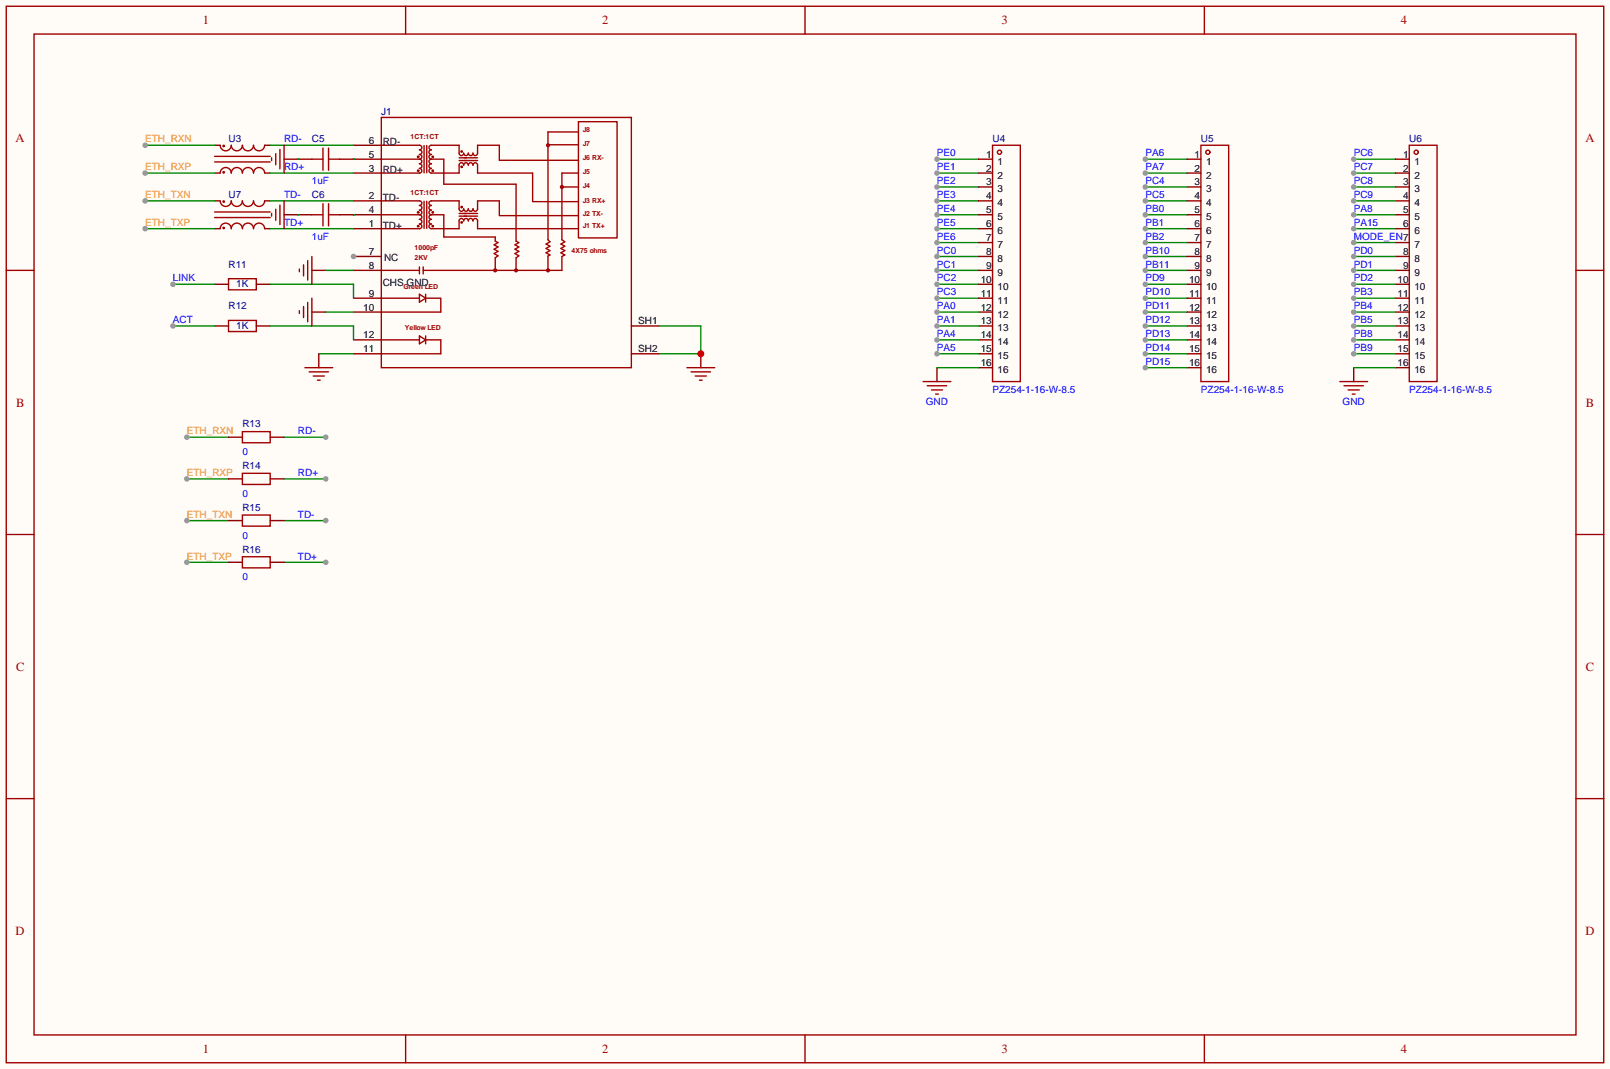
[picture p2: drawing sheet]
<svg xmlns="http://www.w3.org/2000/svg" width="294mm" height="195mm" viewBox="0 0 294 195" stroke-linecap="round" stroke-linejoin="round" font-family="sans-serif">
<path d="M0 0h294.4v195.3h-294.4z" fill="#fffcf7"/>
<g fill="none" stroke="#a10000" stroke-width=".25">
<path d="M1.1 1.1h292.1v193.1h-292.1zM6.2 6.2h282v182.9h-282zM74.2 1.1v5.1M147.2 1.1v5.1M220.2 1.1v5.1M69.7 21.5h45.7v45.7h-45.7zM69.7 26.5h7a.42 .42 0 0 1 .4 .5 .42 .42 0 0 1-.4 .4 .43 .43 0 0 1 .4 .4 .43 .43 0 0 1-.4 .4 .43 .43 0 0 1 .4 .5 .43 .43 0 0 1-.4 .4M69.7 36.7h7a.42 .42 0 0 1 .4 .4 .42 .42 0 0 1-.4 .4 .43 .43 0 0 1 .4 .5 .43 .43 0 0 1-.4 .4 .43 .43 0 0 1 .4 .4 .43 .43 0 0 1-.4 .4M69.7 29.1h7M69.7 39.2h7M76.7 29.1a.42 .42 0 0 1 .4 .4 .42 .42 0 0 1-.4 .4 .43 .43 0 0 1 .4 .4 .43 .43 0 0 1-.4 .5 .43 .43 0 0 1 .4 .4 .43 .43 0 0 1-.4 .4h-7M76.7 39.2a.42 .42 0 0 1 .4 .5 .42 .42 0 0 1-.4 .4 .43 .43 0 0 1 .4 .4 .43 .43 0 0 1-.4 .4 .43 .43 0 0 1 .4 .5 .43 .43 0 0 1-.4 .4h-7"/>
<path d="M77.5 26.6v5M77.5 36.8v4.9M78 26.6v5M78 36.8v4.9M78.9 29.1a.43 .43 0 0 1-.5-.4 .43 .43 0 0 1 .5-.5 .43 .43 0 0 1-.5-.4 .43 .43 0 0 1 .5-.4 .42 .42 0 0 1-.5-.4 .42 .42 0 0 1 .5-.5h5v1.5a.42 .42 0 0 0 .5 .4 .42 .42 0 0 0 .4-.4 .43 .43 0 0 0 .4 .4 .43 .43 0 0 0 .4-.4 .43 .43 0 0 0 .5 .4 .43 .43 0 0 0 .4-.4 .42 .42 0 0 0 .4 .4 .42 .42 0 0 0 .4-.4v-1.5h4v2.8h14.5M78.9 39.2a.43 .43 0 0 1-.5-.4 .43 .43 0 0 1 .5-.4 .43 .43 0 0 1-.5-.4 .43 .43 0 0 1 .5-.5 .42 .42 0 0 1-.5-.4 .42 .42 0 0 1 .5-.4h5v1.5a.42 .42 0 0 0 .5 .4 .42 .42 0 0 0 .4-.4 .43 .43 0 0 0 .4 .4 .43 .43 0 0 0 .4-.4 .43 .43 0 0 0 .5 .4 .43 .43 0 0 0 .4-.4 .42 .42 0 0 0 .4 .4 .42 .42 0 0 0 .4-.4v-1.5h4v2.7h14.5M78.9 29.1h2.2M78.9 39.2h2.3v4.1h9.4v.8l.5 .2-.7 .4 .7 .4-.7 .4 .7 .4-.7 .4 .7 .4-.5 .4v2.3M78.9 39.2a.42 .42 0 0 0-.5 .5 .42 .42 0 0 0 .5 .4 .43 .43 0 0 0-.5 .4 .43 .43 0 0 0 .5 .4 .43 .43 0 0 0-.5 .5 .43 .43 0 0 0 .5 .4h5v-1.4a.42 .42 0 0 1 .5-.5 .42 .42 0 0 1 .4 .5 .43 .43 0 0 1 .4-.5 .43 .43 0 0 1 .4 .5 .43 .43 0 0 1 .5-.5 .43 .43 0 0 1 .4 .5 .42 .42 0 0 1 .4-.5 .42 .42 0 0 1 .4 .4v1.5M78.9 29.1a.42 .42 0 0 0-.5 .4 .42 .42 0 0 0 .5 .4 .43 .43 0 0 0-.5 .4 .43 .43 0 0 0 .5 .5 .43 .43 0 0 0-.5 .4 .43 .43 0 0 0 .5 .4h5v-1.4a.42 .42 0 0 1 .5-.5 .42 .42 0 0 1 .4 .5 .43 .43 0 0 1 .4-.5 .43 .43 0 0 1 .4 .5 .43 .43 0 0 1 .5-.5 .43 .43 0 0 1 .4 .5 .42 .42 0 0 1 .4-.5 .42 .42 0 0 1 .4 .5v1.4M81.2 29.1v4.6h13.2v10.4l.5 .2-.7 .4 .7 .4-.7 .4 .7 .4-.7 .4 .7 .4-.5 .4v2.3M83.9 39.5h3.4"/>
<path d="M83.9 39h3.4M83.9 29.3h3.4M83.9 28.8h3.4M87.3 31.6h10.1v5.2h8.4M100.2 26.4h5.6M102.7 34.2h3.1M105.8 22.2h7v21.3h-7zM105.8 31.6h-3.1v12.2l.6 .4-.7 .4 .7 .4-.7 .4 .7 .4-.7 .4 .7 .4-.6 .3v2.5h-25.3M105.8 24.1h-5.6v19.7l.4 .4-.8 .4 .8 .4-.8 .4 .8 .4-.8 .4 .8 .4-.4 .2v2.6M1.1 49.4h5.1M69.7 49.4h7M69.7 54.5h7"/>
<path d="M76.7 48.8v1.3M76.7 53.8l1.1 .7-1.1 .7zM77.4 48.8v1.3M77.8 54.5h2.8v2.5h-10.9M77.8 53.8v1.4M87.3 41.8h18.5M288.2 49.4h5M69.7 62.1h7M76.7 61.4l1.1 .7-1.1 .7zM77.8 61.4v1.4M77.8 62.1h2.8v2.5h-10.9M1.1 97.7h5.1"/>
<path d="M288.2 97.7h5M1.1 145.9h5.1M288.2 145.9h5M74.2 189.1v5.1M147.2 189.1v5.1M220.2 189.1v5.1"/>
<circle cx="76.5" cy="28.7" r=".13"/>
<circle cx="76.5" cy="38.8" r=".13"/>
<circle cx="76.5" cy="31.2" r=".13"/>
<circle cx="79.1" cy="28.7" r=".13"/>
<circle cx="79.1" cy="38.8" r=".13"/>
<circle cx="79.1" cy="31.2" r=".13"/>
<circle cx="84.4" cy="30.5" r=".13"/>
<circle cx="84.4" cy="37.8" r=".13"/>
<circle cx="84.4" cy="27.7" r=".13"/>
<circle cx="100.2" cy="26.5" r=".25"/>
<circle cx="102.7" cy="34.2" r=".25"/>
<circle cx="76.5" cy="41.3" r=".13"/>
<circle cx="79.1" cy="41.3" r=".13"/>
<circle cx="84.4" cy="40.6" r=".13"/>
<circle cx="90.6" cy="49.4" r=".25"/>
<circle cx="94.4" cy="49.4" r=".25"/>
<circle cx="100.2" cy="49.4" r=".25"/>
</g>
<path d="M64.6 26.5h5.1M64.6 29.1h5.1M64.6 31.6h5.1M64.6 39.2h5.1M64.6 36.7h5.1M64.6 41.8h5.1M64.6 46.9h5.1" fill="none" stroke="#870000" stroke-width=".25"/>
<circle cx="64.6" cy="46.9" r=".51" fill="#999"/>
<g fill="none" stroke="#870000" stroke-width=".25">
<path d="M39.2 36.7h1.1M39.2 31.6h1.1M39.2 26.5h1.1M48.4 36.7h1M48.4 31.6h1M48.4 26.5h1M39.2 41.8h1.1M48.4 41.8h1M64.6 49.4h5.1M64.6 54.5h5.1M64.6 57h5.1M115.4 59.6h5.1"/>
<path d="M64.6 64.6h5.1M64.6 62.1h5.1M115.4 64.6h5.1"/>
</g>
<g fill="none" stroke="#a10000" stroke-width=".25">
<path d="M39.2 39.8h10.2M39.2 38.7h10.2M39.2 29.6h10.2M39.2 28.6h10.2M40.3 31.6a1.02 1.02 0 0 1 1-1 1.02 1.02 0 0 1 1 1 1.02 1.02 0 0 1 1-1 1.02 1.02 0 0 1 1 1 1.02 1.02 0 0 1 1-1 1.02 1.02 0 0 1 1.1 1 1.02 1.02 0 0 1 1-1 1.02 1.02 0 0 1 1 1M48.4 36.7a1.02 1.02 0 0 1-1 1 1.02 1.02 0 0 1-1-1 1.02 1.02 0 0 1-1.1 1 1.02 1.02 0 0 1-1-1 1.02 1.02 0 0 1-1 1 1.02 1.02 0 0 1-1-1 1.02 1.02 0 0 1-1 1 1.02 1.02 0 0 1-1-1M48.4 26.5a1.02 1.02 0 0 1-1 1.1 1.02 1.02 0 0 1-1-1.1 1.02 1.02 0 0 1-1.1 1.1 1.02 1.02 0 0 1-1-1.1 1.02 1.02 0 0 1-1 1.1 1.02 1.02 0 0 1-1-1.1 1.02 1.02 0 0 1-1 1.1 1.02 1.02 0 0 1-1-1.1M40.3 41.8a1.02 1.02 0 0 1 1-1 1.02 1.02 0 0 1 1 1 1.02 1.02 0 0 1 1-1 1.02 1.02 0 0 1 1 1 1.02 1.02 0 0 1 1-1 1.02 1.02 0 0 1 1.1 1 1.02 1.02 0 0 1 1-1 1.02 1.02 0 0 1 1 1"/>
<circle cx="40.9" cy="36.8" r=".13"/>
<circle cx="40.9" cy="26.7" r=".13"/>
<circle cx="40.9" cy="31.5" r=".13"/>
<circle cx="40.9" cy="41.7" r=".13"/>
</g>
<path d="M26.5 26.5h12.7M49.4 36.7h15.2M49.4 26.5h15.2M49.4 31.6h15.2M49.4 41.8h15.2" fill="none" stroke="#008700" stroke-width=".25"/>
<circle cx="26.5" cy="26.5" r=".51" fill="#999"/>
<path d="M26.5 31.6h12.7" fill="none" stroke="#008700" stroke-width=".25"/>
<circle cx="26.5" cy="31.6" r=".51" fill="#999"/>
<path d="M26.5 36.7h12.7" fill="none" stroke="#008700" stroke-width=".25"/>
<circle cx="26.5" cy="36.7" r=".51" fill="#999"/>
<path d="M26.5 41.8h12.7" fill="none" stroke="#008700" stroke-width=".25"/>
<circle cx="26.5" cy="41.8" r=".51" fill="#999"/>
<path d="M128.1 64.6v2.6" fill="none" stroke="#870000" stroke-width=".25"/>
<path d="M125.6 67.2h5.1M126.4 67.9h3.5M127.1 68.7h2.1M127.9 69.5h.5" fill="none" stroke="#a10000" stroke-width=".25"/>
<path d="M120.5 59.6h7.6v5h-7.6" fill="none" stroke="#008700" stroke-width=".25"/>
<circle cx="128.1" cy="64.6" r=".63" fill="#c00"/>
<path d="M31.6 51.9h7.6M49.4 51.9h15.2v2.6M49.4 59.6h15.2v2.5M59.6 57h5M58.3 64.6h6.3" fill="none" stroke="#008700" stroke-width=".25"/>
<path d="M41.8 58.5h5.1v2.1h-5.1zM41.8 50.9h5.1v2.1h-5.1z" fill="none" stroke="#a10000" stroke-width=".25"/>
<path d="M39.2 59.6h2.6M39.2 51.9h2.6M46.9 59.6h2.5M46.9 51.9h2.5" fill="none" stroke="#870000" stroke-width=".25"/>
<circle cx="31.6" cy="51.9" r=".51" fill="#999"/>
<path d="M31.6 59.6h7.6" fill="none" stroke="#008700" stroke-width=".25"/>
<circle cx="31.6" cy="59.6" r=".51" fill="#999"/>
<path d="M51.9 29.1h5.1M51.9 39.2h5.1M62.1 29.1h2.5M62.1 39.2h2.5M57 49.4h2.6" fill="none" stroke="#870000" stroke-width=".25"/>
<g fill="none" stroke="#a10000" stroke-width=".25">
<path d="M49.7 28.8v.5M49.7 39v.5M50.4 28.1v2M50.4 38.2v2.1M51.2 27.3v3.6M51.2 37.5v3.5M51.9 26.5v5.1M51.9 36.7v5.1M57 29.1h2.1M57 39.2h2.1M59.1 27.1v4M59.1 37.2v4.1"/>
<path d="M60.1 29.1h2M60.1 27.1v4M60.1 37.2v4.1M60.1 39.2h2M54.7 49.1v.6M55.5 48.4v2M56.3 47.6v3.6M57 46.9v5"/>
</g>
<path d="M54.5 29.1h.1M54.5 39.2h.1M64.6 29.1h.1M64.6 39.2h.1M59.6 49.4h5M51.9 79.9h7.7" fill="none" stroke="#008700" stroke-width=".25"/>
<circle cx="59.6" cy="79.9" r=".51" fill="#999"/>
<path d="M51.9 87.5h7.7" fill="none" stroke="#008700" stroke-width=".25"/>
<circle cx="59.6" cy="87.5" r=".51" fill="#999"/>
<path d="M51.9 95.1h7.7" fill="none" stroke="#008700" stroke-width=".25"/>
<circle cx="59.6" cy="95.1" r=".51" fill="#999"/>
<path d="M51.9 102.7h7.7" fill="none" stroke="#008700" stroke-width=".25"/>
<circle cx="59.6" cy="102.7" r=".51" fill="#999"/>
<path d="M34.2 79.9h7.6" fill="none" stroke="#008700" stroke-width=".25"/>
<circle cx="34.2" cy="79.9" r=".51" fill="#999"/>
<path d="M34.2 87.5h7.6" fill="none" stroke="#008700" stroke-width=".25"/>
<circle cx="34.2" cy="87.5" r=".51" fill="#999"/>
<path d="M34.2 95.1h7.6" fill="none" stroke="#008700" stroke-width=".25"/>
<circle cx="34.2" cy="95.1" r=".51" fill="#999"/>
<path d="M34.2 102.7h7.6" fill="none" stroke="#008700" stroke-width=".25"/>
<circle cx="34.2" cy="102.7" r=".51" fill="#999"/>
<path d="M57 57h2.6M41.8 79.9h2.5M49.4 79.9h2.5M58.3 64.6v2.6M41.8 95.1h2.5M41.8 87.5h2.5M49.4 95.1h2.5M49.4 87.5h2.5M41.8 102.7h2.5M49.4 102.7h2.5" fill="none" stroke="#870000" stroke-width=".25"/>
<path d="M54.7 56.8v.5M55.5 56v2M56.3 55.2v3.6M57 54.5v5.1M44.3 78.9h5.1v2h-5.1zM55.8 67.2h5M56.5 67.9h3.6M57.3 68.7h2M58 69.5h.5M44.3 94.1h5.1v2h-5.1zM44.3 86.5h5.1v2h-5.1zM44.3 101.7h5.1v2.1h-5.1z" fill="none" stroke="#a10000" stroke-width=".25"/>
<path d="M171.3 29.1h7.6" fill="none" stroke="#008700" stroke-width=".25"/>
<circle cx="171.3" cy="29.1" r=".51" fill="#999"/>
<path d="M171.3 31.6h7.6" fill="none" stroke="#008700" stroke-width=".25"/>
<circle cx="171.3" cy="31.6" r=".51" fill="#999"/>
<path d="M171.3 34.2h7.6" fill="none" stroke="#008700" stroke-width=".25"/>
<circle cx="171.3" cy="34.2" r=".51" fill="#999"/>
<path d="M171.3 36.7h7.6" fill="none" stroke="#008700" stroke-width=".25"/>
<circle cx="171.3" cy="36.7" r=".51" fill="#999"/>
<path d="M171.3 39.2h7.6" fill="none" stroke="#008700" stroke-width=".25"/>
<circle cx="171.3" cy="39.2" r=".51" fill="#999"/>
<path d="M171.3 41.8h7.6" fill="none" stroke="#008700" stroke-width=".25"/>
<circle cx="171.3" cy="41.8" r=".51" fill="#999"/>
<path d="M171.3 44.3h7.6" fill="none" stroke="#008700" stroke-width=".25"/>
<circle cx="171.3" cy="44.3" r=".51" fill="#999"/>
<path d="M171.3 46.9h7.6" fill="none" stroke="#008700" stroke-width=".25"/>
<circle cx="171.3" cy="46.9" r=".51" fill="#999"/>
<path d="M171.3 49.4h7.6" fill="none" stroke="#008700" stroke-width=".25"/>
<circle cx="171.3" cy="49.4" r=".51" fill="#999"/>
<path d="M171.3 51.9h7.6" fill="none" stroke="#008700" stroke-width=".25"/>
<circle cx="171.3" cy="51.9" r=".51" fill="#999"/>
<path d="M171.3 54.5h7.6" fill="none" stroke="#008700" stroke-width=".25"/>
<circle cx="171.3" cy="54.5" r=".51" fill="#999"/>
<path d="M209.4 29.1h7.6" fill="none" stroke="#008700" stroke-width=".25"/>
<circle cx="209.4" cy="29.1" r=".51" fill="#999"/>
<path d="M209.4 31.6h7.6" fill="none" stroke="#008700" stroke-width=".25"/>
<circle cx="209.4" cy="31.6" r=".51" fill="#999"/>
<path d="M209.4 34.2h7.6" fill="none" stroke="#008700" stroke-width=".25"/>
<circle cx="209.4" cy="34.2" r=".51" fill="#999"/>
<path d="M209.4 36.7h7.6" fill="none" stroke="#008700" stroke-width=".25"/>
<circle cx="209.4" cy="36.7" r=".51" fill="#999"/>
<path d="M209.4 39.2h7.6" fill="none" stroke="#008700" stroke-width=".25"/>
<circle cx="209.4" cy="39.2" r=".51" fill="#999"/>
<path d="M209.4 41.8h7.6" fill="none" stroke="#008700" stroke-width=".25"/>
<circle cx="209.4" cy="41.8" r=".51" fill="#999"/>
<path d="M209.4 46.9h7.6" fill="none" stroke="#008700" stroke-width=".25"/>
<circle cx="209.4" cy="46.9" r=".51" fill="#999"/>
<path d="M209.4 49.4h7.6" fill="none" stroke="#008700" stroke-width=".25"/>
<circle cx="209.4" cy="49.4" r=".51" fill="#999"/>
<path d="M209.4 51.9h7.6" fill="none" stroke="#008700" stroke-width=".25"/>
<circle cx="209.4" cy="51.9" r=".51" fill="#999"/>
<path d="M209.4 54.5h7.6" fill="none" stroke="#008700" stroke-width=".25"/>
<circle cx="209.4" cy="54.5" r=".51" fill="#999"/>
<path d="M209.4 57h7.6" fill="none" stroke="#008700" stroke-width=".25"/>
<circle cx="209.4" cy="57" r=".51" fill="#999"/>
<path d="M209.4 59.6h7.6" fill="none" stroke="#008700" stroke-width=".25"/>
<circle cx="209.4" cy="59.6" r=".51" fill="#999"/>
<path d="M247.5 29.1h7.6" fill="none" stroke="#008700" stroke-width=".25"/>
<circle cx="247.5" cy="29.1" r=".51" fill="#999"/>
<path d="M247.5 31.6h7.6" fill="none" stroke="#008700" stroke-width=".25"/>
<circle cx="247.5" cy="31.6" r=".51" fill="#999"/>
<path d="M247.5 34.2h7.6" fill="none" stroke="#008700" stroke-width=".25"/>
<circle cx="247.5" cy="34.2" r=".51" fill="#999"/>
<g fill="none" stroke="#a10000" stroke-width=".25">
<path d="M181.5 26.5h5.1v43.2h-5.1zM219.6 26.5h5.1v43.2h-5.1zM257.7 26.5h5.1v43.2h-5.1z"/>
<circle cx="182.8" cy="27.8" r=".38"/>
<circle cx="220.9" cy="27.8" r=".38"/>
<circle cx="259" cy="27.8" r=".38"/>
</g>
<g fill="none" stroke="#870000" stroke-width=".25">
<path d="M178.9 29.1h2.6M178.9 31.6h2.6M178.9 34.2h2.6M178.9 36.7h2.6M178.9 39.2h2.6M217 29.1h2.6M217 31.6h2.6M217 34.2h2.6M217 36.7h2.6M217 39.2h2.6M255.1 29.1h2.6M255.1 31.6h2.6"/>
<path d="M255.1 34.2h2.6M255.1 36.7h2.6M255.1 39.2h2.6M178.9 41.8h2.6M178.9 44.3h2.6M178.9 46.9h2.6M178.9 49.4h2.6M178.9 51.9h2.6M178.9 54.5h2.6M178.9 57h2.6M178.9 59.6h2.6M217 41.8h2.6"/>
<path d="M217 44.3h2.6M217 46.9h2.6M217 49.4h2.6M217 51.9h2.6M217 54.5h2.6M217 57h2.6M217 59.6h2.6M255.1 41.8h2.6M255.1 44.3h2.6M255.1 46.9h2.6M255.1 49.4h2.6M255.1 51.9h2.6"/>
<path d="M255.1 54.5h2.6M255.1 57h2.6M255.1 59.6h2.6M178.9 62.1h2.6M178.9 64.6h2.6M178.9 67.2h2.6M217 62.1h2.6M217 64.6h2.6M217 67.2h2.6M255.1 62.1h2.6M255.1 64.6h2.6M255.1 67.2h2.6"/>
</g>
<path d="M171.3 57h7.6" fill="none" stroke="#008700" stroke-width=".25"/>
<circle cx="171.3" cy="57" r=".51" fill="#999"/>
<path d="M171.3 59.6h7.6" fill="none" stroke="#008700" stroke-width=".25"/>
<circle cx="171.3" cy="59.6" r=".51" fill="#999"/>
<path d="M171.3 62.1h7.6" fill="none" stroke="#008700" stroke-width=".25"/>
<circle cx="171.3" cy="62.1" r=".51" fill="#999"/>
<path d="M171.3 64.6h7.6" fill="none" stroke="#008700" stroke-width=".25"/>
<circle cx="171.3" cy="64.6" r=".51" fill="#999"/>
<path d="M171.3 67.2v2.5" fill="none" stroke="#870000" stroke-width=".25"/>
<path d="M168.8 69.7h5.1M169.5 70.5h3.6M170.3 71.2h2M171.1 72h.5" fill="none" stroke="#a10000" stroke-width=".25"/>
<path d="M209.4 44.3h7.6M171.3 67.2h7.6" fill="none" stroke="#008700" stroke-width=".25"/>
<circle cx="209.4" cy="44.3" r=".51" fill="#999"/>
<path d="M247.5 36.7h7.6" fill="none" stroke="#008700" stroke-width=".25"/>
<circle cx="247.5" cy="36.7" r=".51" fill="#999"/>
<path d="M247.5 54.5h7.6" fill="none" stroke="#008700" stroke-width=".25"/>
<circle cx="247.5" cy="54.5" r=".51" fill="#999"/>
<path d="M247.5 57h7.6" fill="none" stroke="#008700" stroke-width=".25"/>
<circle cx="247.5" cy="57" r=".51" fill="#999"/>
<path d="M247.5 59.6h7.6" fill="none" stroke="#008700" stroke-width=".25"/>
<circle cx="247.5" cy="59.6" r=".51" fill="#999"/>
<path d="M247.5 62.1h7.6" fill="none" stroke="#008700" stroke-width=".25"/>
<circle cx="247.5" cy="62.1" r=".51" fill="#999"/>
<path d="M247.5 64.6h7.6" fill="none" stroke="#008700" stroke-width=".25"/>
<circle cx="247.5" cy="64.6" r=".51" fill="#999"/>
<path d="M247.5 39.2h7.6" fill="none" stroke="#008700" stroke-width=".25"/>
<circle cx="247.5" cy="39.2" r=".51" fill="#999"/>
<path d="M247.5 49.4h7.6" fill="none" stroke="#008700" stroke-width=".25"/>
<circle cx="247.5" cy="49.4" r=".51" fill="#999"/>
<path d="M247.5 51.9h7.6" fill="none" stroke="#008700" stroke-width=".25"/>
<circle cx="247.5" cy="51.9" r=".51" fill="#999"/>
<path d="M209.4 62.1h7.6" fill="none" stroke="#008700" stroke-width=".25"/>
<circle cx="209.4" cy="62.1" r=".51" fill="#999"/>
<path d="M209.4 64.6h7.6" fill="none" stroke="#008700" stroke-width=".25"/>
<circle cx="209.4" cy="64.6" r=".51" fill="#999"/>
<path d="M247.5 41.8h7.6" fill="none" stroke="#008700" stroke-width=".25"/>
<circle cx="247.5" cy="41.8" r=".51" fill="#999"/>
<path d="M247.5 46.9h7.6" fill="none" stroke="#008700" stroke-width=".25"/>
<circle cx="247.5" cy="46.9" r=".51" fill="#999"/>
<path d="M209.4 67.2h7.6" fill="none" stroke="#008700" stroke-width=".25"/>
<circle cx="209.4" cy="67.2" r=".51" fill="#999"/>
<path d="M247.5 67.2v2.5" fill="none" stroke="#870000" stroke-width=".25"/>
<path d="M245 69.7h5.1M245.7 70.5h3.6M246.5 71.2h2M247.3 72h.5" fill="none" stroke="#a10000" stroke-width=".25"/>
<path d="M247.5 44.3h7.6M247.5 67.2h7.6" fill="none" stroke="#008700" stroke-width=".25"/>
<circle cx="247.5" cy="44.3" r=".51" fill="#999"/>
<g font-size="2.3" fill="#a00000">
<text x="37.1" y="4.4">1</text>
<text x="110.1" y="4.4">2</text>
<text x="183.1" y="4.4">3</text>
<text x="256.2" y="4.4">4</text>
<text x="2.9" y="26">A</text>
<text x="289.9" y="26">A</text>
<text x="2.9" y="74.3">B</text>
<text x="289.9" y="74.3">B</text>
<text x="2.9" y="122.6">C</text>
<text x="289.9" y="122.6">C</text>
<text x="2.9" y="170.8">D</text>
<text x="289.9" y="170.8">D</text>
<text x="37.1" y="192.4">1</text>
<text x="110.1" y="192.4">2</text>
<text x="183.1" y="192.4">3</text>
<text x="256.2" y="192.4">4</text>
</g>
<g font-size="1.8" fill="#000080">
<text x="69.7" y="21">J1</text>
<text x="41.8" y="26">U3</text>
<text x="57" y="26">C5</text>
<text x="181.5" y="26">U4</text>
<text x="219.6" y="26">U5</text>
<text x="257.7" y="26">U6</text>
<text x="41.8" y="36.2">U7</text>
<text x="57" y="36.2">C6</text>
<text x="41.8" y="48.9">R11</text>
<text x="43.2" y="52.5">1K</text>
<text x="41.8" y="56.5">R12</text>
<text x="43.2" y="60.1">1K</text>
<text x="44.3" y="78.1">R13</text>
<text x="44.3" y="85.7">R14</text>
<text x="44.3" y="93.3">R15</text>
<text x="44.3" y="101">R16</text>
</g>
<g font-size="1.8" fill="#f90">
<text x="26.5" y="26">ETH_RXN</text>
<text x="26.5" y="31.1">ETH_RXP</text>
<text x="26.5" y="36.2">ETH_TXN</text>
<text x="26.5" y="41.3">ETH_TXP</text>
<text x="34.2" y="79.4">ETH_RXN</text>
<text x="34.2" y="87">ETH_RXP</text>
<text x="34.2" y="94.6">ETH_TXN</text>
<text x="34.2" y="102.2">ETH_TXP</text>
</g>
<g font-size="1.8" fill="#00f">
<text x="51.9" y="26">RD-</text>
<text x="171.3" y="28.6">PE0</text>
<text x="209.4" y="28.6">PA6</text>
<text x="247.5" y="28.6">PC6</text>
<text x="51.9" y="31.1">RD+</text>
<text x="57" y="33.7">1uF</text>
<text x="171.3" y="31.1">PE1</text>
<text x="171.3" y="33.7">PE2</text>
<text x="209.4" y="31.1">PA7</text>
<text x="209.4" y="33.7">PC4</text>
<text x="247.5" y="31.1">PC7</text>
<text x="247.5" y="33.7">PC8</text>
<text x="51.9" y="36.2">TD-</text>
<text x="51.9" y="41.3">TD+</text>
<text x="171.3" y="36.2">PE3</text>
<text x="171.3" y="38.7">PE4</text>
<text x="171.3" y="41.3">PE5</text>
<text x="209.4" y="36.2">PC5</text>
<text x="209.4" y="38.7">PB0</text>
<text x="209.4" y="41.3">PB1</text>
<text x="247.5" y="36.2">PC9</text>
<text x="247.5" y="38.7">PA8</text>
<text x="247.5" y="41.3">PA15</text>
<text x="57" y="43.8">1uF</text>
<text x="171.3" y="43.8">PE6</text>
<text x="171.3" y="46.4">PC0</text>
<text x="209.4" y="46.4">PB10</text>
<text x="209.4" y="43.8">PB2</text>
<text x="247.5" y="46.4">PD0</text>
<text x="247.5" y="43.8">MODE_EN7</text>
<text x="31.6" y="51.4">LINK</text>
<text x="171.3" y="48.9">PC1</text>
<text x="171.3" y="51.4">PC2</text>
<text x="171.3" y="54">PC3</text>
<text x="209.4" y="48.9">PB11</text>
<text x="209.4" y="51.4">PD9</text>
<text x="209.4" y="54">PD10</text>
<text x="247.5" y="54">PB3</text>
<text x="247.5" y="48.9">PD1</text>
<text x="247.5" y="51.4">PD2</text>
<text x="31.6" y="59.1">ACT</text>
<text x="171.3" y="56.5">PA0</text>
<text x="171.3" y="59.1">PA1</text>
<text x="209.4" y="56.5">PD11</text>
<text x="209.4" y="59.1">PD12</text>
<text x="247.5" y="56.5">PB4</text>
<text x="247.5" y="59.1">PB5</text>
<text x="171.3" y="61.6">PA4</text>
<text x="171.3" y="64.1">PA5</text>
<text x="209.4" y="61.6">PD13</text>
<text x="209.4" y="64.1">PD14</text>
<text x="247.5" y="61.6">PB8</text>
<text x="247.5" y="64.1">PB9</text>
<text x="181.5" y="71.8">PZ254-1-16-W-8.5</text>
<text x="209.4" y="66.7">PD15</text>
<text x="219.6" y="71.8">PZ254-1-16-W-8.5</text>
<text x="257.7" y="71.8">PZ254-1-16-W-8.5</text>
<text x="169.3" y="74">GND</text>
<text x="245.5" y="74">GND</text>
<text x="44.3" y="83.2">0</text>
<text x="54.5" y="79.4">RD-</text>
<text x="54.5" y="87">RD+</text>
<text x="44.3" y="90.8">0</text>
<text x="54.5" y="94.6">TD-</text>
<text x="44.3" y="98.4">0</text>
<text x="44.3" y="106">0</text>
<text x="54.5" y="102.2">TD+</text>
</g>
<g font-size="1.8">
<text x="67.4" y="26.3">6</text>
<text x="67.4" y="28.8">5</text>
<text x="70" y="26.5">RD-</text>
<text x="180.3" y="28.8">1</text>
<text x="218.4" y="28.8">1</text>
<text x="256.5" y="28.8">1</text>
<text x="67.4" y="31.3">3</text>
<text x="70" y="31.6">RD+</text>
<text x="180.3" y="31.3">2</text>
<text x="180.3" y="33.9">3</text>
<text x="182.4" y="30.1">1</text>
<text x="182.4" y="32.6">2</text>
<text x="182.4" y="35.2">3</text>
<text x="218.4" y="31.3">2</text>
<text x="218.4" y="33.9">3</text>
<text x="220.5" y="30.1">1</text>
<text x="220.5" y="32.6">2</text>
<text x="220.5" y="35.2">3</text>
<text x="256.5" y="31.3">2</text>
<text x="256.5" y="33.9">3</text>
<text x="258.6" y="30.1">1</text>
<text x="258.6" y="32.6">2</text>
<text x="258.6" y="35.2">3</text>
<text x="67.4" y="41.5">1</text>
<text x="67.4" y="39">4</text>
<text x="67.4" y="36.4">2</text>
<text x="70" y="41.8">TD+</text>
<text x="70" y="36.7">TD-</text>
<text x="180.3" y="36.4">4</text>
<text x="180.3" y="39">5</text>
<text x="180.3" y="41.5">6</text>
<text x="182.4" y="37.7">4</text>
<text x="182.4" y="40.2">5</text>
<text x="218.4" y="36.4">4</text>
<text x="218.4" y="39">5</text>
<text x="218.4" y="41.5">6</text>
<text x="220.5" y="37.7">4</text>
<text x="220.5" y="40.2">5</text>
<text x="256.5" y="36.4">4</text>
<text x="256.5" y="39">5</text>
<text x="256.5" y="41.5">6</text>
<text x="258.6" y="37.7">4</text>
<text x="258.6" y="40.2">5</text>
<text x="67.4" y="46.6">7</text>
<text x="70.2" y="47.6">NC</text>
<text x="180.3" y="44">7</text>
<text x="180.3" y="46.6">8</text>
<text x="182.4" y="42.8">6</text>
<text x="182.4" y="45.3">7</text>
<text x="182.4" y="47.9">8</text>
<text x="218.4" y="44">7</text>
<text x="218.4" y="46.6">8</text>
<text x="220.5" y="42.8">6</text>
<text x="220.5" y="45.3">7</text>
<text x="220.5" y="47.9">8</text>
<text x="256.5" y="46.6">8</text>
<text x="258.6" y="42.8">6</text>
<text x="258.6" y="45.3">7</text>
<text x="258.6" y="47.9">8</text>
<text x="67.4" y="49.1">8</text>
<text x="70" y="52.2">CHS GND</text>
<text x="179.3" y="51.7">10</text>
<text x="180.3" y="49.1">9</text>
<text x="182.4" y="50.4">9</text>
<text x="182.4" y="52.9">10</text>
<text x="217.4" y="51.7">10</text>
<text x="218.4" y="49.1">9</text>
<text x="220.5" y="50.4">9</text>
<text x="220.5" y="52.9">10</text>
<text x="255.5" y="51.7">10</text>
<text x="256.5" y="49.1">9</text>
<text x="258.6" y="50.4">9</text>
<text x="258.6" y="52.9">10</text>
<text x="66.4" y="56.7">10</text>
<text x="67.4" y="54.2">9</text>
<text x="116.7" y="59.3">SH1</text>
<text x="179.3" y="54.2">11</text>
<text x="179.3" y="56.7">12</text>
<text x="179.3" y="59.3">13</text>
<text x="182.4" y="55.5">11</text>
<text x="182.4" y="58">12</text>
<text x="217.4" y="54.2">11</text>
<text x="217.4" y="56.7">12</text>
<text x="217.4" y="59.3">13</text>
<text x="220.5" y="55.5">11</text>
<text x="220.5" y="58">12</text>
<text x="255.5" y="54.2">11</text>
<text x="255.5" y="56.7">12</text>
<text x="255.5" y="59.3">13</text>
<text x="258.6" y="55.5">11</text>
<text x="258.6" y="58">12</text>
<text x="66.4" y="64.4">11</text>
<text x="66.4" y="61.8">12</text>
<text x="116.7" y="64.4">SH2</text>
<text x="179.3" y="61.8">14</text>
<text x="179.3" y="64.4">15</text>
<text x="182.4" y="60.6">13</text>
<text x="182.4" y="63.1">14</text>
<text x="182.4" y="65.6">15</text>
<text x="217.4" y="61.8">14</text>
<text x="217.4" y="64.4">15</text>
<text x="220.5" y="60.6">13</text>
<text x="220.5" y="63.1">14</text>
<text x="220.5" y="65.6">15</text>
<text x="255.5" y="61.8">14</text>
<text x="255.5" y="64.4">15</text>
<text x="258.6" y="60.6">13</text>
<text x="258.6" y="63.1">14</text>
<text x="258.6" y="65.6">15</text>
<text x="179.3" y="66.9">16</text>
<text x="182.4" y="68.2">16</text>
<text x="217.4" y="66.9">16</text>
<text x="220.5" y="68.2">16</text>
<text x="255.5" y="66.9">16</text>
<text x="258.6" y="68.2">16</text>
</g>
<g font-size="1.3" fill="#a00000">
<text x="75.1" y="25.4">1CT:1CT</text>
<text x="106.6" y="24.2">J8</text>
<text x="106.6" y="26.7">J7</text>
<text x="106.6" y="29.2">J6 RX-</text>
<text x="75.1" y="35.6">1CT:1CT</text>
<text x="106.6" y="31.8">J5</text>
<text x="106.6" y="34.4">J4</text>
<text x="106.6" y="37.1">J3 RX+</text>
<text x="106.6" y="39.4">J2 TX-</text>
<text x="106.6" y="41.7">J1 TX+</text>
<text x="75.8" y="45.7">1000pF</text>
<text x="75.8" y="47.5">2KV</text>
<text x="104.5" y="46.3">4X75 ohms</text>
<text x="73.8" y="52.9">Green LED</text>
<text x="74.1" y="60.2">Yellow LED</text>
</g>
</svg>
